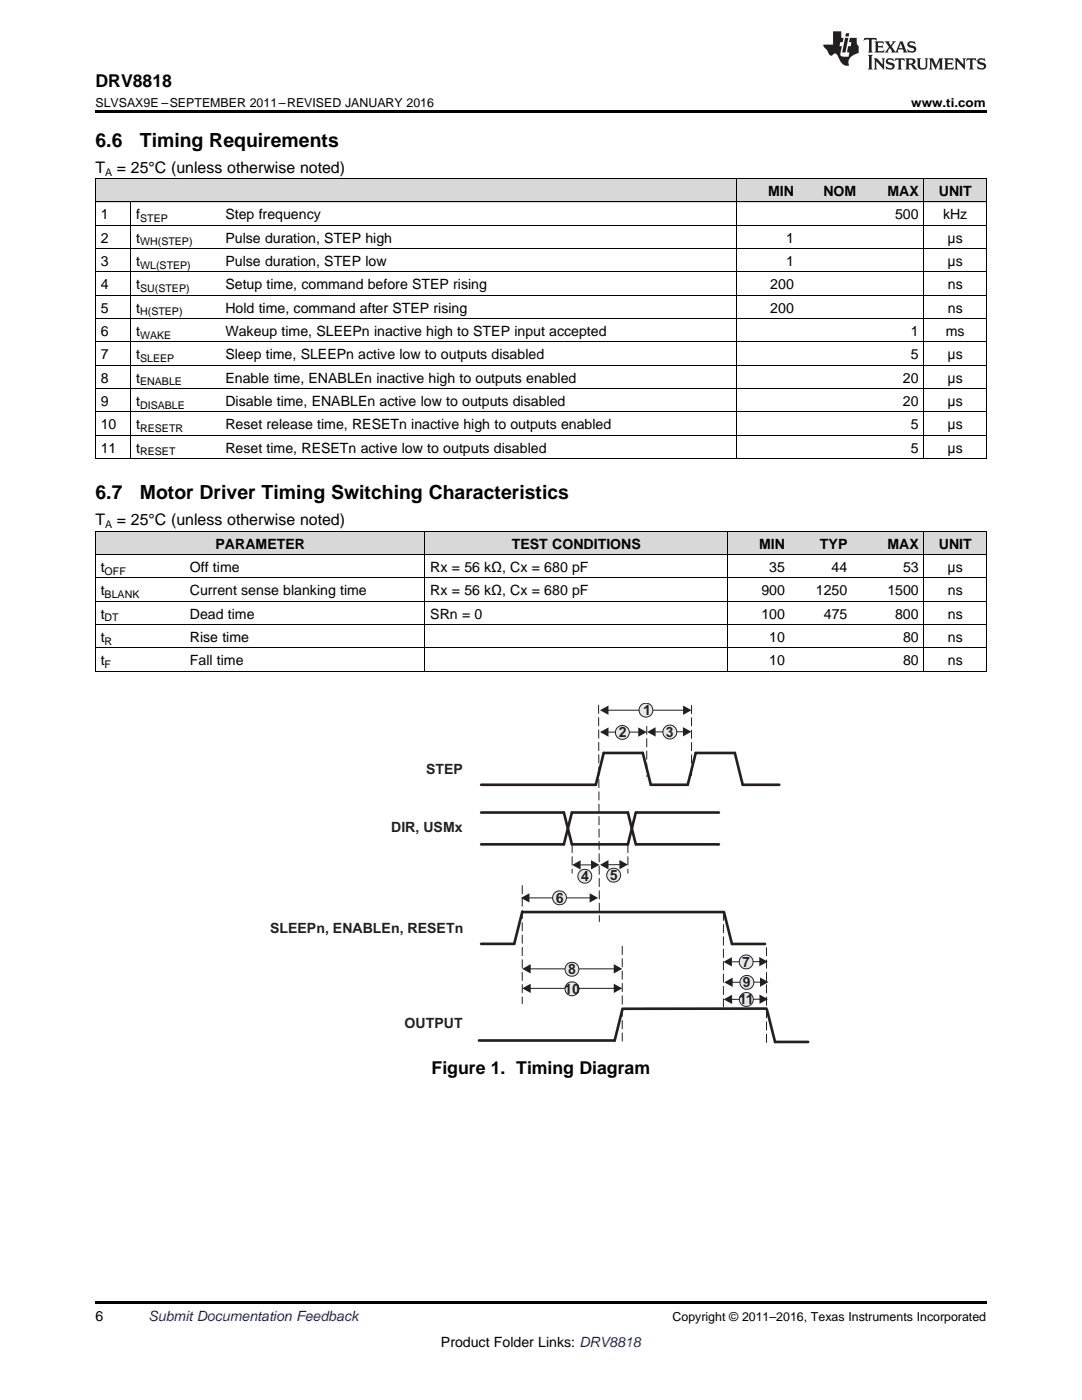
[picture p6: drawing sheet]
<svg xmlns="http://www.w3.org/2000/svg" width="216mm" height="279mm" viewBox="0 0 216 279" stroke-linecap="round" stroke-linejoin="round" font-family="sans-serif">
<g fill="#d8d8d8">
<path d="M19 106.1h17.8v4.6h-17.8z"/>
<path d="M36.8 106.1h48v4.6h-48z"/>
<path d="M84.8 106.1h60.5v4.6h-60.5z"/>
<path d="M145.3 106.1h12.4v4.6h-12.4z"/>
<path d="M157.7 106.1h12.5v4.6h-12.5z"/>
<path d="M170.2 106.1h14.2v4.6h-14.2z"/>
<path d="M184.4 106.1h12.4v4.6h-12.4z"/>
<path d="M19 35.7h7.1v4.7h-7.1z"/>
<path d="M26.1 35.7h17.8v4.7h-17.8z"/>
<path d="M43.9 35.7h46.3v4.7h-46.3z"/>
<path d="M90.2 35.7h56.8v4.7h-56.8z"/>
<path d="M147 35.7h12.5v4.7h-12.5z"/>
<path d="M159.5 35.7h12.4v4.7h-12.4z"/>
<path d="M171.9 35.7h12.5v4.7h-12.5z"/>
<path d="M184.4 35.7h12.4v4.7h-12.4z"/>
</g>
<path d="M19 259.7h177.8v.5h-177.8z" fill="#000"/>
<path d="M96 156.6h22.9l1.6-6.3h7.8l1.6 6.3h7.3l1.6-6.3h7.8l1.6 6.3h7.3" fill="none" stroke="#231f20" stroke-width=".53"/>
<path d="M121.3 146.1h6.2" fill="none" stroke="#231f20" stroke-width=".2"/>
<g fill="#231f20">
<path d="M119.7 146.1l1.7-.9v1.8z"/>
<path d="M127.4 145.2l1.6 .9-1.6 .9z"/>
</g>
<path d="M136.4 146l-5.7 .1" fill="none" stroke="#231f20" stroke-width=".2"/>
<g fill="#231f20">
<path d="M129.1 146.1l1.7-1v1.9z"/>
<path d="M136.3 145.1l1.7 .9-1.7 1z"/>
</g>
<circle cx="124.2" cy="146.2" r="1.39" fill="#e5e9f1"/>
<circle cx="124.2" cy="146.2" r="1.39" fill="none" stroke="#231f20" stroke-width=".2"/>
<circle cx="133.7" cy="146.1" r="1.39" fill="#e5e9f1"/>
<g fill="none" stroke="#231f20" stroke-width=".2">
<path d="M121.3 141.7h15.1"/>
<circle cx="133.7" cy="146.1" r="1.39"/>
</g>
<g fill="#231f20">
<path d="M119.7 141.7l1.7-.9v1.9z"/>
<path d="M136.3 140.8l1.7 .9-1.7 1z"/>
</g>
<circle cx="128.9" cy="141.7" r="1.4" fill="#e5e9f1"/>
<g fill="none" stroke="#231f20" stroke-width=".2">
<path d="M118.1 172.6h-2.4"/>
<circle cx="128.9" cy="141.7" r="1.4"/>
</g>
<path d="M96 168.5h16.5l1.6-6.3h11.2l1.6 6.3M96 162.2h16.5l1.6 6.3h11.2l1.6-6.3M126.9 168.5h16.6M126.9 162.2h16.6" fill="none" stroke="#231f20" stroke-width=".53"/>
<g fill="#231f20">
<path d="M114.2 172.6l1.6-.9 .1 1.8z"/>
<path d="M117.9 171.7l1.7 .9-1.7 .9z"/>
</g>
<path d="M123.7 172.6h-2.4" fill="none" stroke="#231f20" stroke-width=".2"/>
<g fill="#231f20">
<path d="M119.7 172.6l1.7-.9v1.8z"/>
<path d="M123.6 171.6l1.7 .9-1.7 1z"/>
</g>
<circle cx="116.7" cy="174.9" r="1.39" fill="#e5e9f1"/>
<circle cx="116.7" cy="174.9" r="1.39" fill="none" stroke="#231f20" stroke-width=".2"/>
<circle cx="122.4" cy="174.7" r="1.4" fill="#e5e9f1"/>
<g fill="none" stroke="#231f20" stroke-width=".2">
<path d="M105.5 179.2h12.3"/>
<circle cx="122.4" cy="174.7" r="1.4"/>
</g>
<path d="M104.2 182l-1.6 6.4h-6.6M104.2 182h40.1" fill="none" stroke="#231f20" stroke-width=".53"/>
<g fill="#231f20">
<path d="M104 179.2l1.6-.9v1.8z"/>
<path d="M117.7 178.3l1.6 .9-1.6 .9z"/>
</g>
<circle cx="111.6" cy="179.2" r="1.4" fill="#e5e9f1"/>
<g fill="none" stroke="#231f20" stroke-width=".2">
<path d="M105.7 193.4h16.9"/>
<circle cx="111.6" cy="179.2" r="1.4"/>
</g>
<path d="M119.4 140.7l.2 43.2M129 144.9v10.1M138 140.8v14.2M104.2 176.7v23.6M114.2 168.5v5.8M125.3 168.5v5.8M144.4 182v19.3M153 189.1v19.2" fill="none" stroke="#231f20" stroke-width=".2" stroke-dasharray="1.6 .8"/>
<path d="M144.5 182l1.6 6.4h6.6M95.6 207.7h27M124.2 201.3l-1.6 6.4M153 201.3h-28.6M153.1 201.6l1.6 6.3h6.6" fill="none" stroke="#231f20" stroke-width=".53"/>
<g fill="#231f20">
<path d="M104.2 193.4l1.7-1v1.9z"/>
<path d="M122.5 192.4l1.7 1-1.7 .9z"/>
</g>
<circle cx="114.1" cy="193.4" r="1.4" fill="#e5e9f1"/>
<g fill="none" stroke="#231f20" stroke-width=".2">
<path d="M105.7 197.2h16.9"/>
<circle cx="114.1" cy="193.4" r="1.4"/>
</g>
<g fill="#231f20">
<path d="M104.2 197.2l1.7-.9v1.9z"/>
<path d="M122.5 196.3l1.7 .9-1.7 1z"/>
</g>
<circle cx="114.1" cy="197.3" r="1.4" fill="#e5e9f1"/>
<g fill="none" stroke="#231f20" stroke-width=".2">
<path d="M151.7 191.9l-5.8 .1"/>
<circle cx="114.1" cy="197.3" r="1.4"/>
</g>
<g fill="#231f20">
<path d="M144.4 192l1.6-1v1.9z"/>
<path d="M151.5 191l1.7 .9-1.7 .9z"/>
</g>
<circle cx="148.9" cy="192" r="1.39" fill="#e5e9f1"/>
<g fill="none" stroke="#231f20" stroke-width=".2">
<path d="M151.8 196h-5.8"/>
<circle cx="148.9" cy="192" r="1.39"/>
</g>
<g fill="#231f20">
<path d="M144.5 196l1.7-.9v1.9z"/>
<path d="M151.6 195.1l1.7 .9-1.6 .9z"/>
</g>
<circle cx="149" cy="196.1" r="1.39" fill="#e5e9f1"/>
<g fill="none" stroke="#231f20" stroke-width=".2">
<path d="M151.7 199.4h-5.8"/>
<circle cx="149" cy="196.1" r="1.39"/>
</g>
<g fill="#231f20">
<path d="M144.4 199.5l1.7-1v1.9z"/>
<path d="M151.5 198.5l1.7 .9-1.6 .9z"/>
</g>
<circle cx="148.9" cy="199.5" r="1.39" fill="#e5e9f1"/>
<circle cx="148.9" cy="199.5" r="1.39" fill="none" stroke="#231f20" stroke-width=".2"/>
<path d="M124.2 188.9v18.9" fill="none" stroke="#231f20" stroke-width=".2" stroke-dasharray="1.6 .8"/>
<g fill="none" stroke="#000" stroke-width=".2">
<path d="M19 35.6l177.8 .1v55.9M19.1 35.7v55.9M147 35.7v55.9M184.3 35.7v55.9M19 58.9h177.8M19 54.3h177.8M19 49.6h177.8M19 45h177.8M19 40.3h177.8M26.1 40.3v51.3M19 77.6h177.8M19 72.9h177.8"/>
<path d="M19 68.2h177.8M19 63.6h177.8M19 91.5h177.8M19 86.9h177.8M19 82.2h177.8M19 120h177.8M19 115.3h177.8M19 110.7h177.8M19 106h177.8M19.1 106v28M84.8 106v28M145.2 106v28"/>
<path d="M184.3 106v28M196.8 106v28M19 134h177.8M19 129.3h177.8M19 124.7h177.8"/>
</g>
<g fill="#000">
<path d="M19 22h177.8v.5h-177.8zM19 91.5l.2 .1zM90.1 91.5l.1 .1zM146.9 91.5l.1 .1zM171.8 91.5l.1 .1zM184.3 91.5l.1 .1zM196.7 91.5l.1 .1zM19 134h.2zM84.7 134h.1zM145.2 134h.1zM170.1 134h.1zM184.3 134h.1z"/>
<path d="M196.7 134h.1z"/>
</g>
<g fill="#231f20">
<path d="M172.5 7.6l-.1 .5 .4-.2h.6v.1v2.1l-.2 .4h.9l-.2-.4v-2.1l.1-.1h.5l.5 .2-.2-.5zM174.5 8.3l.2 .3v1.5l-.2 .4h1.8l.2-.6a1.04 1.04 0 0 1-1.3 .2v-.7h.6l.3 .2v-.6l-.3 .2h-.6v-.6l.8-.1 .4 .3-.2-.5zM176.5 8.3l.9 1.1-.9 1.1h.8l-.2-.2 .4-.7 .5 .7-.2 .2h1.5l-.2-.2 .2-.4h.9l.1 .4-.2 .2h1l-.3-.3-.7-1.9h-.5l-.9 2-.8-1 .9-1h-.8l.1 .3-.4 .5-.3-.6 .1-.2zM179.7 8.6l.4 1h-.7zM181.3 8.4a.63 .63 0 0 0-.2 .7 .63 .63 0 0 0 .6 .4l.6 .2 .1 .2a.75 .75 0 0 1-.7 .4 .75 .75 0 0 1-.6-.5l.1 .7 .1-.1a1.11 1.11 0 0 0 1.5-.6 1.13 1.13 0 0 0-1.2-.8l-.1-.4a1.04 1.04 0 0 1 1.2 .2l-.2-.5-.2 .1-.4-.2zM173.2 10.9l.2 .4v2.2l-.2 .4h1l-.3-.4v-2.2l.3-.4zM174.3 11.6l.3 .4v1.5l-.3 .4h.8l-.2-.4v-1.3l1.5 1.7v-1.9l.2-.4h-.7l.2 .4v.9l-1.1-1.3zM177 11.8a.62 .62 0 0 0-.2 .7 .62 .62 0 0 0 .6 .4l.6 .1 .1 .3a.76 .76 0 0 1-.7 .3 .76 .76 0 0 1-.7-.4l.2 .7 .1-.1a1.11 1.11 0 0 0 1.5-.6 1.13 1.13 0 0 0-1.2-.8l-.1-.4a1.04 1.04 0 0 1 1.2 .2l-.2-.6-.2 .1-.5-.1zM178.7 11.6l-.2 .6a.61 .61 0 0 1 .8-.3v1.6l-.2 .4h.9l-.2-.4v-1.6a.63 .63 0 0 1 .7 .3l-.1-.6zM180.6 11.6l.3 .4v1.5l-.3 .4h1l-.2-.2-.1-.8 .6 .2a.76 .76 0 0 0 1.2 .7l-1-1a.58 .58 0 0 0 .6-.5 .58 .58 0 0 0-.5-.6zM181.4 11.9h.1a.45 .45 0 0 1 .5 .1 .45 .45 0 0 1 .1 .5l-.8 .2zM182.9 11.6l.2 .2a2.17 2.17 0 0 0 .3 1.9 .99 .99 0 0 0 1.6-.6v-1.1l.2-.4h-.7l.2 .2a1.92 1.92 0 0 1-.2 1.8 .6 .6 0 0 1-.9-.5v-1.1l.2-.4zM185.4 11.6l.2 .4v1.5l-.2 .4h.7l-.2-.4v-1.4l.8 1.8 .8-1.8v1.4l-.2 .4h.9l-.2-.4v-1.5l.2-.4h-.8l-.6 1.5-.6-1.5zM188.4 11.6l.2 .4v1.5l-.2 .4h1.8l.1-.6a1.04 1.04 0 0 1-1.2 .1v-.6h.5l.4 .2v-.6l-.4 .2h-.5v-.7h.8l.3 .3-.1-.6zM190.5 11.6l.2 .4v1.5l-.2 .4h.7l-.2-.4v-1.3l1.5 1.7v-1.9l.2-.4h-.7l.2 .4v.9l-1.1-1.3zM192.9 11.6l-.1 .6a.61 .61 0 0 1 .7-.3l.1 1.6-.3 .4h1l-.3-.4 .1-1.6a.63 .63 0 0 1 .7 .3l-.1-.6zM195.2 11.8a.62 .62 0 0 0-.2 .7 .62 .62 0 0 0 .6 .4l.6 .1 .1 .3a.76 .76 0 0 1-.7 .3 .76 .76 0 0 1-.6-.4l.1 .7 .1-.1a1.11 1.11 0 0 0 1.6-.6 1.13 1.13 0 0 0-1.3-.8l-.1-.4a1.04 1.04 0 0 1 1.2 .2l-.1-.6-.2 .1-.5-.1z"/>
<path d="M166.2 6.3v2.6h-1.9v.4l.8 .9a.91 .91 0 0 0 1 .8 .56 .56 0 0 1 .5-.3 .56 .56 0 0 1 .5 .3l.4 .8a1.53 1.53 0 0 0 1.9 1.2 1.54 1.54 0 0 1 1-2.1l.9-.3v-1.4a1.52 1.52 0 0 1-.4-1.6h-1.3l-.2 .8h.5l-.2 .8h-.5l-.1 1v.2l.4 .1-.2 .8a1.93 1.93 0 0 1-1.6-.3l.3-1.8h-.5l.2-.8h.4l.2-.8h-.4v-1.3zM168.6 7.6l-.6 2.9h.7l.6-2.9zM168.8 6.6l-.1 .7h.6l.2-.7z"/>
</g>
<g font-size="3.9">
<text x="19" y="29.3">6.6</text>
<text x="27.9" y="29.3">Timing Requirements</text>
<text x="19" y="99.7">6.7</text>
<text x="27.9" y="99.7">Motor Driver Timing Switching Characteristics</text>
</g>
<g font-size="3.5">
<text x="19" y="17.3">DRV8818</text>
<text x="86.1" y="214.2">Figure 1. Timing Diagram</text>
</g>
<g font-size="3.2">
<text x="19" y="34.4">T</text>
<text x="23.3" y="34.4">= 25°C (unless otherwise noted)</text>
<text x="19" y="104.8">T</text>
<text x="23.3" y="104.8">= 25°C (unless otherwise noted)</text>
</g>
<g font-size="2.8">
<text x="153.2" y="39.1">MIN</text>
<text x="164.3" y="39.1">NOM</text>
<text x="177.1" y="39.1">MAX</text>
<text x="187.3" y="39.1">UNIT</text>
<text x="20.1" y="43.7">1</text>
<text x="27.2" y="43.7">f</text>
<text x="45" y="43.7">Step frequency</text>
<text x="178.6" y="43.7">500</text>
<text x="188.2" y="43.7">kHz</text>
<text x="20.1" y="48.4">2</text>
<text x="20.1" y="53.1">3</text>
<text x="27.2" y="48.4">t</text>
<text x="27.2" y="53.1">t</text>
<text x="45" y="48.4">Pulse duration, STEP high</text>
<text x="45" y="53.1">Pulse duration, STEP low</text>
<text x="156.8" y="48.4">1</text>
<text x="156.8" y="53.1">1</text>
<text x="189.1" y="48.4">μs</text>
<text x="189.1" y="53.1">μs</text>
<text x="20.1" y="57.7">4</text>
<text x="27.2" y="57.7">t</text>
<text x="45" y="57.7">Setup time, command before STEP rising</text>
<text x="153.7" y="57.7">200</text>
<text x="189.1" y="57.7">ns</text>
<text x="20.1" y="62.4">5</text>
<text x="27.2" y="62.4">t</text>
<text x="45" y="62.4">Hold time, command after STEP rising</text>
<text x="153.7" y="62.4">200</text>
<text x="189.1" y="62.4">ns</text>
<text x="20.1" y="67">6</text>
<text x="20.1" y="71.7">7</text>
<text x="27.2" y="67">t</text>
<text x="27.2" y="71.7">t</text>
<text x="45" y="67">Wakeup time, SLEEPn inactive high to STEP input accepted</text>
<text x="45" y="71.7">Sleep time, SLEEPn active low to outputs disabled</text>
<text x="181.8" y="67">1</text>
<text x="181.8" y="71.7">5</text>
<text x="188.7" y="67">ms</text>
<text x="189.1" y="71.7">μs</text>
<text x="20.1" y="76.3">8</text>
<text x="27.2" y="76.3">t</text>
<text x="45" y="76.3">Enable time, ENABLEn inactive high to outputs enabled</text>
<text x="180.2" y="76.3">20</text>
<text x="189.1" y="76.3">μs</text>
<text x="20.1" y="81">9</text>
<text x="27.2" y="81">t</text>
<text x="45" y="81">Disable time, ENABLEn active low to outputs disabled</text>
<text x="180.2" y="81">20</text>
<text x="189.1" y="81">μs</text>
<text x="20.1" y="85.7">10</text>
<text x="27.2" y="85.7">t</text>
<text x="45" y="85.7">Reset release time, RESETn inactive high to outputs enabled</text>
<text x="181.8" y="85.7">5</text>
<text x="189.1" y="85.7">μs</text>
<text x="20.1" y="90.3">11</text>
<text x="27.2" y="90.3">t</text>
<text x="45" y="90.3">Reset time, RESETn active low to outputs disabled</text>
<text x="181.8" y="90.3">5</text>
<text x="189.1" y="90.3">μs</text>
<text x="43" y="109.5">PARAMETER</text>
<text x="102.1" y="109.5">TEST CONDITIONS</text>
<text x="151.5" y="109.5">MIN</text>
<text x="163.6" y="109.5">TYP</text>
<text x="177.1" y="109.5">MAX</text>
<text x="187.3" y="109.5">UNIT</text>
<text x="20.1" y="114.1">t</text>
<text x="20.1" y="118.8">t</text>
<text x="37.9" y="114.1">Off time</text>
<text x="37.9" y="118.8">Current sense blanking time</text>
<text x="85.9" y="114.1">Rx = 56 kΩ, Cx = 680 pF</text>
<text x="85.9" y="118.8">Rx = 56 kΩ, Cx = 680 pF</text>
<text x="151.9" y="118.8">900</text>
<text x="153.5" y="114.1">35</text>
<text x="162.8" y="118.8">1250</text>
<text x="165.9" y="114.1">44</text>
<text x="177.1" y="118.8">1500</text>
<text x="180.2" y="114.1">53</text>
<text x="189.1" y="114.1">μs</text>
<text x="189.1" y="118.8">ns</text>
<text x="20.1" y="123.4">t</text>
<text x="37.9" y="123.4">Dead time</text>
<text x="85.9" y="123.4">SRn = 0</text>
<text x="151.9" y="123.4">100</text>
<text x="164.4" y="123.4">475</text>
<text x="178.6" y="123.4">800</text>
<text x="189.1" y="123.4">ns</text>
<text x="20.1" y="128.1">t</text>
<text x="37.9" y="128.1">Rise time</text>
<text x="153.5" y="128.1">10</text>
<text x="180.2" y="128.1">80</text>
<text x="189.1" y="128.1">ns</text>
<text x="20.1" y="132.8">t</text>
<text x="37.9" y="132.8">Fall time</text>
<text x="153.5" y="132.8">10</text>
<text x="180.2" y="132.8">80</text>
<text x="189.1" y="132.8">ns</text>
<text x="19" y="263.6">6</text>
<text x="88" y="268.9">Product Folder Links: DRV8818</text>
</g>
<g font-size="2.8" fill="#231f20">
<text x="128.4" y="142.7">1</text>
<text x="123.5" y="147.2">2</text>
<text x="132.8" y="147">3</text>
<text x="85" y="154.5">STEP</text>
<text x="78" y="166.1">DIR, USMx</text>
<text x="115.9" y="175.9">4</text>
<text x="121.7" y="175.6">5</text>
<text x="110.9" y="180.2">6</text>
<text x="53.9" y="186.2">SLEEPn, ENABLEn, RESETn</text>
<text x="113.4" y="194.4">8</text>
<text x="148.1" y="193">7</text>
<text x="148.2" y="197">9</text>
<text x="112.6" y="198.3">10</text>
<text x="147.4" y="200.4">11</text>
<text x="80.7" y="205.2">OUTPUT</text>
</g>
<text font-size="2.8" fill="#0000c8" x="29.6" y="263.6">Submit Documentation Feedback</text>
<g font-size="2.5">
<text x="19" y="21.4">SLVSAX9E –SEPTEMBER 2011–REVISED JANUARY 2016</text>
<text x="181.8" y="21.4">www.ti.com</text>
<text x="134.2" y="263.6">Copyright © 2011–2016, Texas Instruments Incorporated</text>
</g>
<g font-size="2.1">
<text x="21" y="35.1">A</text>
<text x="28" y="44.3">STEP</text>
<text x="28" y="49">WH(STEP)</text>
<text x="28" y="53.6">WL(STEP)</text>
<text x="28" y="58.3">SU(STEP)</text>
<text x="28" y="62.9">H(STEP)</text>
<text x="28" y="67.6">WAKE</text>
<text x="28" y="72.2">SLEEP</text>
<text x="28" y="76.9">ENABLE</text>
<text x="28" y="81.6">DISABLE</text>
<text x="28" y="86.2">RESETR</text>
<text x="28" y="90.9">RESET</text>
<text x="21" y="105.4">A</text>
<text x="20.9" y="114.7">OFF</text>
<text x="20.9" y="119.3">BLANK</text>
<text x="20.9" y="124">DT</text>
<text x="20.9" y="128.7">R</text>
<text x="20.9" y="133.3">F</text>
</g>
</svg>
